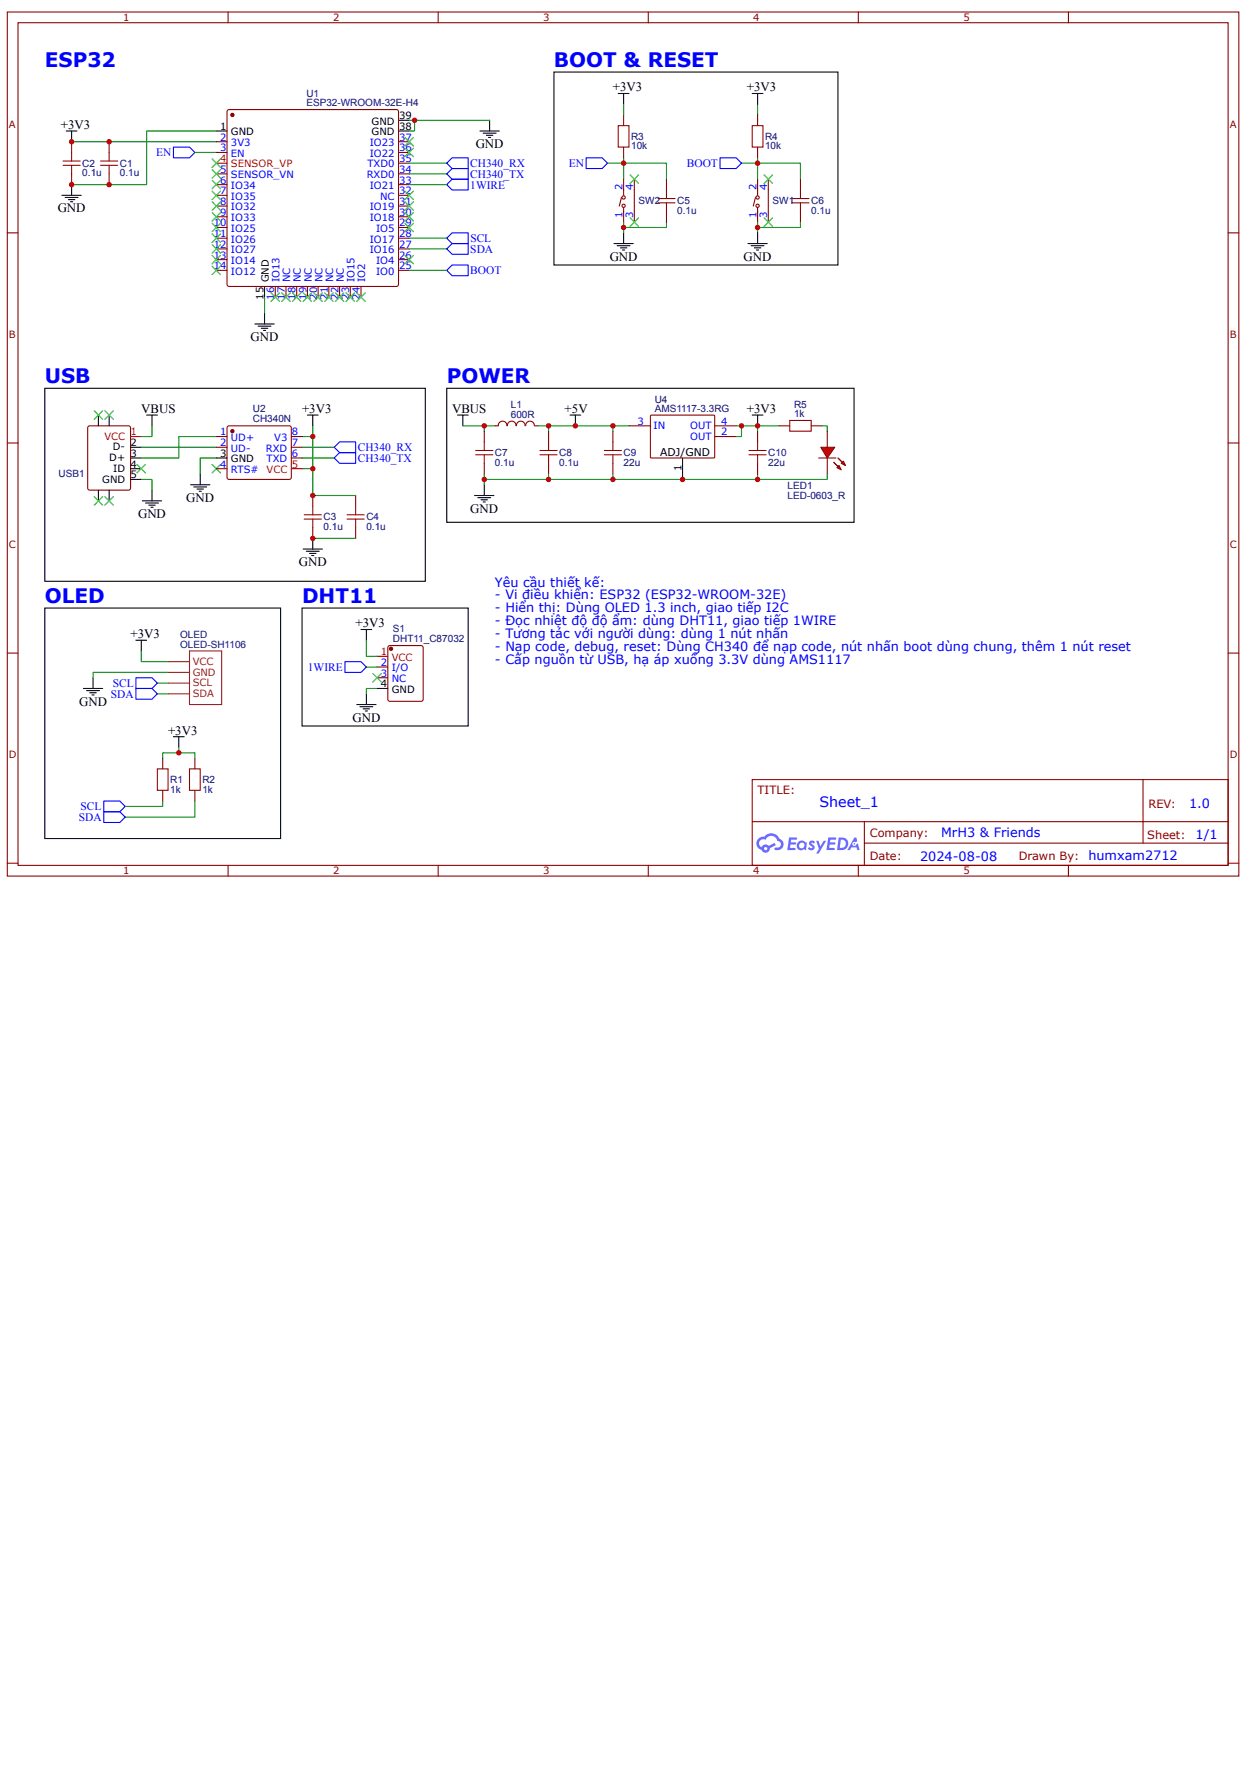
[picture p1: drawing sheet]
<svg xmlns="http://www.w3.org/2000/svg" width="210mm" height="297mm" viewBox="0 0 210 297" stroke-linecap="round" stroke-linejoin="round" font-family="sans-serif">
<g fill="none" stroke="#800" stroke-width=".18">
<path d="M1.2 2h205.3v144h-205.3zM3 3.8h201.8v140.4h-201.8zM38 2v1.8M73.1 2v1.8M108.1 2v1.8M143.1 2v1.8M178.1 2v1.8M1.2 38.8h1.8M204.8 38.8h1.7M1.2 73.8h1.8M204.8 73.8h1.7M1.2 108.9h1.8"/>
<path d="M204.8 108.9h1.7M125.4 130h79.4v14.2h-79.4zM125.4 137h79.3M144.1 137v7.1M190.6 130v10.5M1.2 143.9h1.8M38 144.2v1.8M73.1 144.2v1.8M108.1 144.2v1.8M143.1 144.2v1.8M144.1 140.5h60.6M178.1 144.2v1.8"/>
<path d="M204.8 143.9h1.7"/>
</g>
<g fill="#58f">
<path d="M135 140.2l.4-.1 .3 .1 .2 .2-.2 .3a.23 .23 0 0 0-.2-.2 .23 .23 0 0 0-.2 0v.1a.74 .74 0 0 1 .4 1l-.6 .1-.4-.3 .2-.2 .4 .2 .1-.2a.89 .89 0 0 1-.5-.8z"/>
<path d="M136.1 140.1h.4l.3 1 .5-1h.4l-1.2 2.2h-.4l.4-.8z"/>
<path d="M131.6 139.6l1.3 .1v.1l-.2 .2h-.8l-.1 .4h.8l.2 .2-.2 .2h-.8l-.1 .5h.8l.1 .1v.2l-1.3 .1z"/>
<path d="M138.1 139.6l1.3 .1v.1l-.2 .2h-.8v.4h.7l.2 .2-.2 .2h-.8l-.1 .5h.8l.1 .1v.2l-1.3 .1z"/>
<path d="M142.4 139.6h.4l.1 .6-.3 .2a.35 .35 0 0 0-.5 .1 .35 .35 0 0 0 .2 .5 .35 .35 0 0 0 .5-.3l.2-.1 .3 1.1h-.4l-.1-.4h-.9l-.2 .4h-.4z"/>
<path d="M139.8 139.6l-.3 2.1h.7a1.06 1.06 0 0 0 1.2-1.1 1.06 1.06 0 0 0-1.2-1zM140.2 140a.72 .72 0 0 1 .8 .8 .72 .72 0 0 1-1 .5z"/>
<path d="M133.1 140.3a.78 .78 0 0 0-.2 1.1 .78 .78 0 0 0 1.2 .2l.3 .1 .1-1.2-.3-.1a.71 .71 0 0 0-1.1-.1zM133.2 140.9a.47 .47 0 0 1 .9 0 .47 .47 0 0 1-.9 0z"/>
<path d="M126.4 139.8a1.11 1.11 0 0 0 .6 1.9 .71 .71 0 0 0 .8 .4 .71 .71 0 0 0 .6-.7l1-.5-.3-.4-.9 .5a.72 .72 0 0 0-1.2 .2 .7 .7 0 0 1-.4-1 .7 .7 0 0 1 1-.2 1.05 1.05 0 0 1 1.1-.7 1.05 1.05 0 0 1 .9 .9 .58 .58 0 0 1 .6 .7 .58 .58 0 0 1-.9 .4l-.2 .2a.89 .89 0 0 0 1.1 0 .96 .96 0 0 0 .4-.9 .96 .96 0 0 0-.7-.8 1.53 1.53 0 0 0-2.6-.3h-.3zM127.4 141.5a.27 .27 0 0 1 .5 0 .27 .27 0 0 1-.5 0z"/>
<circle cx="142.4" cy="140.7" r=".13"/>
</g>
<path d="M36.1 21.8h1.8M66.4 20.1h1.8M66.4 21.8h1.8M44.1 47.7v1.8" fill="none" stroke="#000" stroke-width=".18"/>
<g fill="none" stroke="#800" stroke-width=".18">
<path d="M36.1 23.6h1.8M36.1 25.4h1.8M36.1 29h1.8M36.1 30.8h1.8M36.1 32.6h1.8M36.1 34.3h1.8M36.1 36.1h1.8M36.1 37.9h1.8M36.1 39.7h1.8M66.4 23.6h1.8M66.4 25.4h1.8M66.4 27.2h1.8"/>
<path d="M66.4 29h1.8M66.4 30.8h1.8M66.4 32.6h1.8M66.4 34.3h1.8M66.4 36.1h1.8M66.4 37.9h1.8M66.4 39.7h1.8M36.1 41.5h1.8M36.1 43.3h1.8M36.1 45.1h1.8M45.9 47.7v1.8M47.7 47.7v1.8"/>
<path d="M49.5 47.7v1.8M51.3 47.7v1.8M53 47.7v1.8M54.8 47.7v1.8M56.6 47.7v1.8M58.4 47.7v1.8M60.2 47.7v1.8M66.4 41.5h1.8M66.4 43.3h1.8M66.4 45.1h1.8"/>
</g>
<path d="M36.1 27.2h1.8" fill="none" stroke="#f00" stroke-width=".18"/>
<circle cx="38.7" cy="19.2" r=".27" fill="#800"/>
<g fill="none" stroke="#800" stroke-width=".18">
<path d="M38 18.4l.2-.1h27.9l.2 .1 .1 .2v28.8l-.1 .2-.2 .1h-27.9l-.2-.1-.1-.2v-28.8zM11.9 23.6v1.8M11.9 29v1.8M18.2 23.6v1.8M18.2 29v1.8M64.8 107.7l.2-.1h5.2l.3 .2 .1 8.7-.2 .3-5.4 .1-.3-.2v-8.7z"/>
<circle cx="38.7" cy="19.2" r=".27"/>
</g>
<g fill="none" stroke="#000" stroke-width=".18">
<path d="M10.3 32.6h3.2M10.9 32.9h2.1M11 21.8h1.8M11.4 33.3h1.1M11.8 33.6h.3M11.9 21.8v1.8M11.9 30.8v1.8M80 21.8h3.2M80.6 22.2h2.1M81.1 22.6h1.1M81.5 22.9h.3M81.6 20.1v1.7"/>
<path d="M42.5 54h3.2M43 54.4h2.2M43.6 54.7h1M43.9 55.1h.4M44.1 52.2v1.8"/>
</g>
<path d="M11.9 23.6h24.2M36.1 21.8h-11.7v9h-12.5M68.2 20.1h13.4M69.1 20.1v1.7h-.9M44.1 49.5v2.7" fill="none" stroke="#080" stroke-width=".18"/>
<path d="M10.5 27.6h2.9M10.5 26.8h2.9M11.9 25.4v1.4M11.9 27.6v1.4M16.8 27.6h2.8M16.8 26.8h2.8M18.2 25.4v1.4M18.2 27.6v1.4" fill="none" stroke="#a00000" stroke-width=".18"/>
<g fill="#000">
<path d="M67.5 31.8l1.4 1.5zM68.9 31.8l-1.4 1.5z"/>
<path d="M45.2 48.8l1.4 1.5zM46.6 48.8l-1.4 1.5z"/>
<path d="M47 48.8l1.4 1.5zM48.4 48.8l-1.4 1.5z"/>
<path d="M48.8 48.8l1.4 1.5zM50.2 48.8l-1.4 1.5z"/>
<path d="M50.5 48.8l1.5 1.5zM52 48.8l-1.5 1.5z"/>
<path d="M52.3 48.8l1.5 1.5zM53.8 48.8l-1.5 1.5z"/>
<path d="M54.1 48.8l1.4 1.5zM55.5 48.8l-1.4 1.5z"/>
<path d="M55.9 48.8l1.4 1.5zM57.3 48.8l-1.4 1.5z"/>
</g>
<g fill="none" stroke="#3c3" stroke-width=".18">
<path d="M67.5 31.8l1.4 1.5M68.9 31.8l-1.4 1.5M45.2 48.8l1.4 1.5M46.6 48.8l-1.4 1.5M47 48.8l1.4 1.5M48.4 48.8l-1.4 1.5M48.8 48.8l1.4 1.5M50.2 48.8l-1.4 1.5M50.5 48.8l1.5 1.5M52 48.8l-1.5 1.5M52.3 48.8l1.5 1.5M53.8 48.8l-1.5 1.5"/>
<path d="M54.1 48.8l1.4 1.5M55.5 48.8l-1.4 1.5M55.9 48.8l1.4 1.5M57.3 48.8l-1.4 1.5"/>
</g>
<circle cx="65.2" cy="108.1" r=".27" fill="#800"/>
<g fill="none" stroke="#800" stroke-width=".18">
<path d="M104 19.2v1.7M126.3 19.2v1.7M103.6 32.9l-.3 1.4M104 24.5v1.8M104 29.9v2.7M104 34.7v2.3M105.8 29.9v7.1M111.1 29.9v1.8M111.1 35.2v1.8M125.9 32.9l-.3 1.4M126.3 24.5v1.8M126.3 29.9v2.7"/>
<path d="M126.3 34.7v2.3M128.1 29.9v7.1M133.5 29.9v1.8M133.5 35.2v1.8M14.7 71.1l.3-.1h6.4l.3 .1 .1 10.2-.2 .3-6.6 .1-.3-.2-.1-10.2zM38 71.1l.2-.1h10l.3 .1 .1 .2v8.3l-.1 .2-.3 .1h-10l-.2-.1-.1-.2v-8.3zM80.7 71.9v1.8M80.7 77.2v1.8M84.5 71a.71 .71 0 0 0-.7-.8 .71 .71 0 0 0-.7 .8h-.6M84.6 71a.71 .71 0 0 1 .7-.8 .71 .71 0 0 1 .7 .8M86.1 71a.71 .71 0 0 1 .7-.8 .71 .71 0 0 1 .7 .8M87.7 71a.71 .71 0 0 1 .7-.8 .71 .71 0 0 1 .7 .8"/>
<path d="M89.1 71h.6M91.5 71.9v1.8M91.5 77.2v1.8M102.2 71.9v1.8M102.2 77.2v1.8M104.9 71h3.5M108.5 69.2h10.5l.2 .2-.1 6.8-.1 .1h-10.5l-.1-.1zM119.2 72.8h3.5M119.2 71h3.5M126.3 71.9v1.8M126.3 77.2v1.8M52.1 82.6v1.8"/>
<path d="M52.1 88v1.7M59.3 82.6v1.8M59.3 88v1.7M62.9 111.2h1.8M62.9 113h1.8M27.1 126.4v1.8M27.1 131.7v1.8M32.5 126.4v1.8M32.5 131.7v1.8"/>
<circle cx="104" cy="32.9" r=".27"/>
<circle cx="104" cy="34.3" r=".27"/>
<circle cx="126.3" cy="32.9" r=".27"/>
<circle cx="126.3" cy="34.3" r=".27"/>
<circle cx="65.2" cy="108.1" r=".27"/>
</g>
<path d="M21.8 72.8h1.8M62.9 109.4h1.8" fill="none" stroke="#f00" stroke-width=".18"/>
<g fill="none" stroke="#000" stroke-width=".18">
<path d="M92.4 12h47.3v32.2h-47.3zM103.1 15.6h1.8M104 15.6v1.8M125.4 15.6h1.8M126.3 15.6v1.8M104 38.8v1.8M126.3 38.8v1.8M102.4 40.6h3.2M102.9 41h2.1M103.4 41.3h1.1M103.8 41.7h.3M124.7 40.6h3.2"/>
<path d="M125.2 41h2.2M125.8 41.3h1M126.1 41.7h.4M7.5 64.7h63.4v32.2h-63.4zM16.4 69.2v1.8M18.2 69.2v1.8M21.8 74.6h1.8M21.8 76.3h1.8M21.8 78.1h1.8M21.8 79.9h1.8M24.4 69.2h1.8M25.3 69.2v1.8"/>
<path d="M33.4 79v1.8M51.3 69.2h1.7M52.1 69.2v1.8M74.5 64.7h67.9v22.4h-67.9zM76.3 69.2h1.8M77.2 69.2v1.8M95 69.2h1.8M95.9 69.2v1.8M113.8 76.3v3.6M125.4 69.2h1.8M126.3 69.2v1.8M16.4 81.7v1.8"/>
<path d="M18.2 81.7v1.8M23.7 83.5h3.2M24.3 83.8h2.1M24.8 84.2h1.1M25.2 84.6h.3M25.3 81.7v1.8M31.8 80.8h3.2M32.3 81.2h2.2M32.8 81.5h1.1M33.2 81.9h.4M50.5 91.5h3.3M51.1 91.9h2.1"/>
<path d="M51.6 92.2h1.1M52 92.6h.3M52.1 89.7v1.8M79.1 82.6h3.2M79.7 83h2.1M80.2 83.3h1.1M80.6 83.7h.3M80.7 80.8v1.8M7.5 101.4h39.3v38.4h-39.3zM13.9 114.8h3.2M14.4 115.1h2.2M15 115.5h1"/>
<path d="M15.3 115.8h.4M15.5 113v1.8M22.7 106.7h1.7M23.6 106.7v1.8M50.4 101.4h27.7v19.6h-27.7zM59.5 117.4h3.2M60 117.8h2.2M60.2 104.9h1.8M60.5 118.2h1.1M60.9 118.5h.4M61.1 104.9v1.8M61.1 115.7v1.7"/>
<path d="M62.9 114.8h1.8M28.9 122.8h1.8M29.8 122.8v1.8"/>
</g>
<g fill="none" stroke="#080" stroke-width=".18">
<path d="M104 17.4v1.8M126.3 17.4v1.8M32.5 25.4h3.6M68.2 27.2h6.3M68.2 29h6.3M68.2 30.8h6.3M101.3 27.2h9.8v2.7M104 26.3v3.6M104 37v.9M111.1 37v.9h-7.1v.9M123.6 27.2h9.9v2.7M126.3 26.3v3.6"/>
<path d="M126.3 37v.9M133.5 37v.9h-7.2v.9M68.2 45.1h6.3M23.6 79.9h1.7v1.8M23.6 74.6h12.5M25.3 71v1.8h-1.7M36.1 76.3h-2.7v2.7M36.1 72.8h-6.3v3.5h-6.2M50.4 74.6h5.3M50.4 76.3h5.3M52.1 71v1.8h-1.7M52.1 72.8v5.3h-1.7"/>
<path d="M52.1 78.1v4.5h7.2M77.2 71h3.5M80.7 79v1.8M82.5 71h-1.8v.9M89.7 71h15.2M91.5 71v.9M91.5 79v.9M102.2 71v.9M102.2 79v.9M122.7 71h3.6v.9M123.6 71v1.8h-.9M126.3 79v.9h-45.6"/>
<path d="M52.1 89.7h7.2M23.6 108.5v1.8h4.4M26.2 113.9h1.8M26.2 115.7h1.8M28 112.1h-12.5v.9M61.1 106.7v2.7h1.8M61.1 111.2h1.8M62.9 114.8h-1.8v.9M27.1 133.5v.9h-6.2M29.8 124.6v.9h2.7v.9M29.8 125.5h-2.7v.9M32.5 133.5v2.7h-11.6"/>
</g>
<g fill="#000">
<path d="M35.3 26.5l1.5 1.4zM35.3 27.9l1.5-1.4z"/>
<path d="M35.3 28.3l1.5 1.4zM35.3 29.7l1.5-1.4z"/>
<path d="M35.3 30.1l1.5 1.4zM36.8 30.1l-1.5 1.4z"/>
<path d="M35.3 31.8l1.5 1.5zM36.8 31.8l-1.5 1.5z"/>
<path d="M35.3 33.6l1.5 1.5zM35.3 35.1l1.5-1.5z"/>
<path d="M35.3 35.4l1.5 1.4zM35.3 36.8l1.5-1.4z"/>
<path d="M35.3 37.2l1.5 1.4zM36.8 37.2l-1.5 1.4z"/>
<path d="M35.3 39l1.5 1.4zM36.8 39l-1.5 1.4z"/>
<path d="M67.5 37.2l1.4 1.4zM68.9 37.2l-1.4 1.4z"/>
<path d="M67.5 24.7l1.4 1.4zM68.9 24.7l-1.4 1.4z"/>
<path d="M67.5 22.9l1.4 1.4zM68.9 22.9l-1.4 1.4z"/>
<path d="M105 29.2l1.5 1.4zM106.5 29.2l-1.5 1.4z"/>
<path d="M105 36.3l1.5 1.4zM106.5 36.3l-1.5 1.4z"/>
<path d="M127.4 29.2l1.4 1.4zM127.4 30.6l1.4-1.4z"/>
<path d="M127.4 36.3l1.4 1.4zM127.4 37.7l1.4-1.4z"/>
<path d="M35.3 40.8l1.5 1.4zM35.3 42.2l1.5-1.4z"/>
<path d="M35.3 42.6l1.5 1.4zM36.8 42.6l-1.5 1.4z"/>
<path d="M35.3 44.4l1.5 1.4zM36.8 44.4l-1.5 1.4z"/>
<path d="M57.7 48.8l1.4 1.5zM59.1 48.8l-1.4 1.5z"/>
<path d="M59.5 48.8l1.4 1.5zM60.9 48.8l-1.4 1.5z"/>
<path d="M67.5 42.6l1.4 1.4zM68.9 42.6l-1.4 1.4z"/>
<path d="M15.7 68.5l1.4 1.4zM15.7 69.9l1.4-1.4z"/>
<path d="M17.5 68.5l1.4 1.4zM17.5 69.9l1.4-1.4z"/>
<path d="M22.8 77.4l1.5 1.4zM24.3 77.4l-1.5 1.4z"/>
<path d="M35.3 77.4l1.5 1.4zM35.3 78.8l1.5-1.4z"/>
<path d="M15.7 82.8l1.4 1.4zM17.1 82.8l-1.4 1.4z"/>
<path d="M17.5 82.8l1.4 1.4zM18.9 82.8l-1.4 1.4z"/>
<path d="M62.2 112.3l1.4 1.4zM63.6 112.3l-1.4 1.4z"/>
</g>
<g fill="none" stroke="#3c3" stroke-width=".18">
<path d="M35.3 26.5l1.5 1.4M35.3 28.3l1.5 1.4M35.3 30.1l1.5 1.4M35.3 31.8l1.5 1.5M35.3 33.6l1.5 1.5M35.3 35.4l1.5 1.4M35.3 37.2l1.5 1.4M35.3 39l1.5 1.4M36.8 26.5l-1.5 1.4M36.8 28.3l-1.5 1.4M36.8 30.1l-1.5 1.4M36.8 31.8l-1.5 1.5"/>
<path d="M36.8 33.6l-1.5 1.5M36.8 35.4l-1.5 1.4M36.8 37.2l-1.5 1.4M36.8 39l-1.5 1.4M67.5 37.2l1.4 1.4M67.5 24.7l1.4 1.4M67.5 22.9l1.4 1.4M68.9 37.2l-1.4 1.4M68.9 24.7l-1.4 1.4M68.9 22.9l-1.4 1.4M105 29.2l1.5 1.4M105 36.3l1.5 1.4"/>
<path d="M106.5 29.2l-1.5 1.4M106.5 36.3l-1.5 1.4M127.4 29.2l1.4 1.4M127.4 36.3l1.4 1.4M128.8 29.2l-1.4 1.4M128.8 36.3l-1.4 1.4M35.3 40.8l1.5 1.4M35.3 42.6l1.5 1.4M35.3 44.4l1.5 1.4M36.8 40.8l-1.5 1.4M36.8 42.6l-1.5 1.4M36.8 44.4l-1.5 1.4"/>
<path d="M57.7 48.8l1.4 1.5M59.1 48.8l-1.4 1.5M59.5 48.8l1.4 1.5M60.9 48.8l-1.4 1.5M67.5 42.6l1.4 1.4M68.9 42.6l-1.4 1.4M15.7 68.5l1.4 1.4M17.1 68.5l-1.4 1.4M17.5 68.5l1.4 1.4M18.9 68.5l-1.4 1.4M22.8 77.4l1.5 1.4M24.3 77.4l-1.5 1.4"/>
<path d="M35.3 77.4l1.5 1.4M36.8 77.4l-1.5 1.4M15.7 82.8l1.4 1.4M17.1 82.8l-1.4 1.4M17.5 82.8l1.4 1.4M18.9 82.8l-1.4 1.4M62.2 112.3l1.4 1.4M63.6 112.3l-1.4 1.4"/>
</g>
<g fill="none" stroke="#a00000" stroke-width=".18">
<path d="M103.1 20.9h1.8v3.6h-1.8zM109.7 33.8h2.8M109.7 33.1h2.8M111.1 31.7v1.4M111.1 33.8v1.4M125.4 20.9h1.8v3.6h-1.8zM132 33.8h2.9M132 33.1h2.9M133.5 31.7v1.4M133.5 33.8v1.4M79.3 75.8h2.9M79.3 75.1h2.9"/>
<path d="M80.7 73.7v1.4M80.7 75.8v1.4M90 75.8h2.9M90 75.1h2.9M91.5 73.7v1.4M91.5 75.8v1.4M100.8 75.8h2.8M100.8 75.1h2.8M102.2 73.7v1.4M102.2 75.8v1.4M124.9 75.8h2.8M124.9 75.1h2.8"/>
<path d="M126.3 73.7v1.4M126.3 75.8v1.4M50.7 86.5h2.9M50.7 85.8h2.9M52.1 84.4v1.4M52.1 86.5v1.5M57.9 86.5h2.8M57.9 85.8h2.8M59.3 84.4v1.4M59.3 86.5v1.5M26.2 128.2h1.8v3.5h-1.8zM31.6 128.2h1.8v3.5h-1.8z"/>
</g>
<g fill="none" stroke="#00f" stroke-width=".18">
<path d="M28.9 24.5h2.7l.9 .9-.9 .9h-2.7zM74.5 27.2l.9-.9h2.7v1.8h-2.7zM74.5 29l.9-.9h2.7v1.8h-2.7zM74.5 30.8l.9-.9h2.7v1.8h-2.7zM97.7 26.3h2.7l.9 .9-.9 .9h-2.7zM120.1 26.3h2.6l.9 .9-.9 .9h-2.6zM74.5 45.1l.9-.9h2.7v1.8h-2.7zM55.7 74.6l.9-.9h2.7v1.7h-2.7zM55.7 76.3l.9-.9h2.7v1.8h-2.7zM22.7 114.8h2.6l.9 .9-.9 .8h-2.6zM22.7 113h2.6l.9 .9-.9 .9h-2.6zM57.5 110.3h2.7l.9 .9-.9 .9h-2.7z"/>
<path d="M17.3 135.3h2.7l.9 .9-.9 .9h-2.7zM17.3 133.5h2.7l.9 .9-.9 .9h-2.7z"/>
</g>
<path d="M28 112.1h3.6M28 110.3h3.6M28 113.9h3.6M28 115.7h3.6M31.6 108.5h5.4v8.9h-5.4z" fill="none" stroke="#8d2323" stroke-width=".18"/>
<circle cx="38.7" cy="71.9" r=".27" fill="#800"/>
<g fill="none" stroke="#800" stroke-width=".18">
<path d="M36.1 72.8h1.8M36.1 74.6h1.8M36.1 78.1h1.8M48.6 72.8h1.8M48.6 74.6h1.8M48.6 76.3h1.8M129.9 71h1.8M135.2 71h1.8"/>
<circle cx="38.7" cy="71.9" r=".27"/>
</g>
<path d="M36.1 76.3h1.8" fill="none" stroke="#000" stroke-width=".18"/>
<path d="M48.6 78.1h1.8" fill="none" stroke="#f00" stroke-width=".18"/>
<path d="M74.5 39.7l.9-.9h2.7v1.8h-2.7zM74.5 41.5l.9-.9h2.7v1.8h-2.7z" fill="none" stroke="#00f" stroke-width=".18"/>
<path d="M68.2 39.7h6.3M68.2 41.5h6.3" fill="none" stroke="#080" stroke-width=".18"/>
<g fill="#000">
<path d="M67.5 33.6l1.4 1.5zM68.9 33.6l-1.4 1.5z"/>
<path d="M67.5 35.4l1.4 1.4zM68.9 35.4l-1.4 1.4z"/>
</g>
<path d="M67.5 33.6l1.4 1.5M67.5 35.4l1.4 1.4M68.9 33.6l-1.4 1.5M68.9 35.4l-1.4 1.4" fill="none" stroke="#3c3" stroke-width=".18"/>
<path d="M131.7 70.1h3.5v1.8h-3.5z" fill="none" stroke="#a00000" stroke-width=".18"/>
<path d="M136.8 74.6h2.4l-1.3 1.7z" fill="#f00"/>
<path d="M136.5 76.3h2.9M136.8 74.6h2.4l-1.3 1.7z" fill="none" stroke="#800" stroke-width=".18"/>
<path d="M139.7 76.3l.7 .8z" fill="#800"/>
<path d="M139.7 76.3l.7 .8" fill="none" stroke="#800" stroke-width=".18"/>
<path d="M139 77.1l.7 .7z" fill="#800"/>
<path d="M139 77.1l.7 .7" fill="none" stroke="#800" stroke-width=".18"/>
<path d="M140.6 76.9l.4 .7-.8-.4z" fill="#f00"/>
<path d="M140.2 77.2l.4-.3 .4 .7z" fill="none" stroke="#800" stroke-width=".18"/>
<path d="M139.5 77.9l.4-.3 .3 .7z" fill="#f00"/>
<path d="M137.9 71.9v2.7M137.9 76.3v2.7M139.5 77.9l.4-.3 .3 .7z" fill="none" stroke="#800" stroke-width=".18"/>
<path d="M126.3 71h3.6M137 71h.9v.9M137.9 79v.9h-11.6" fill="none" stroke="#080" stroke-width=".18"/>
<g fill="#c00">
<circle cx="69.1" cy="20.1" r=".45"/>
<circle cx="11.9" cy="23.6" r=".45"/>
<circle cx="18.2" cy="23.6" r=".45"/>
<circle cx="18.2" cy="30.8" r=".45"/>
<circle cx="11.9" cy="30.8" r=".45"/>
<circle cx="52.1" cy="72.8" r=".45"/>
<circle cx="52.1" cy="78.1" r=".45"/>
<circle cx="52.1" cy="82.6" r=".45"/>
<circle cx="52.1" cy="89.7" r=".45"/>
<circle cx="29.8" cy="125.5" r=".45"/>
<circle cx="104" cy="27.2" r=".45"/>
<circle cx="126.3" cy="27.2" r=".45"/>
<circle cx="91.5" cy="71" r=".45"/>
<circle cx="80.7" cy="71" r=".45"/>
<circle cx="80.7" cy="79.9" r=".45"/>
<circle cx="91.5" cy="79.9" r=".45"/>
<circle cx="95.9" cy="71" r=".45"/>
<circle cx="102.2" cy="71" r=".45"/>
<circle cx="102.2" cy="79.9" r=".45"/>
<circle cx="123.6" cy="71" r=".45"/>
<circle cx="113.8" cy="79.9" r=".45"/>
<circle cx="126.3" cy="71" r=".45"/>
<circle cx="104" cy="37.9" r=".45"/>
<circle cx="126.3" cy="37.9" r=".45"/>
<circle cx="126.3" cy="79.9" r=".45"/>
</g>
<g font-size="3.3" fill="#00f">
<text x="7.5" y="11.1">ESP32</text>
<text x="92.4" y="11.1">BOOT &amp; RESET</text>
<text x="7.5" y="63.8">USB</text>
<text x="74.5" y="63.8">POWER</text>
<text x="7.5" y="100.5">OLED</text>
<text x="50.4" y="100.5">DHT11</text>
</g>
<text font-size="2.4" fill="#00f" x="136.6" y="134.5">Sheet_1</text>
<g font-size="2.1">
<text x="102.2" y="15.2">+3V3</text>
<text x="124.5" y="15.2">+3V3</text>
<text x="10.2" y="21.5">+3V3</text>
<text x="79.3" y="24.7">GND</text>
<text x="9.6" y="35.4">GND</text>
<text x="101.6" y="43.5">GND</text>
<text x="124" y="43.5">GND</text>
<text x="41.8" y="56.9">GND</text>
<text x="23.6" y="68.8">VBUS</text>
<text x="50.4" y="68.8">+3V3</text>
<text x="75.4" y="68.8">VBUS</text>
<text x="94.1" y="68.8">+5V</text>
<text x="124.5" y="68.8">+3V3</text>
<text x="31.1" y="83.7">GND</text>
<text x="23" y="86.3">GND</text>
<text x="78.4" y="85.5">GND</text>
<text x="49.8" y="94.4">GND</text>
<text x="21.8" y="106.4">+3V3</text>
<text x="59.3" y="104.6">+3V3</text>
<text x="13.2" y="117.6">GND</text>
<text x="28" y="122.4">+3V3</text>
<text x="58.8" y="120.3">GND</text>
</g>
<g font-size="2.1" fill="#00f">
<text x="82.5" y="97.8">Yêu cầu thiết kế:</text>
<text x="82.5" y="99.9">- Vi điều khiển: ESP32 (ESP32-WROOM-32E)</text>
<text x="82.5" y="102.1">- Hiển thị: Dùng OLED 1.3 inch, giao tiếp I2C</text>
<text x="82.5" y="104.2">- Đọc nhiệt độ độ ẩm: dùng DHT11, giao tiếp 1WIRE</text>
<text x="82.5" y="106.4">- Tương tác với người dùng: dùng 1 nút nhấn</text>
<text x="82.5" y="108.5">- Nạp code, debug, reset: Dùng CH340 để nạp code, nút nhấn boot dùng chung, thêm 1 nút reset</text>
<text x="82.5" y="110.7">- Cấp nguồn từ USB, hạ áp xuống 3.3V dùng AMS1117</text>
<text x="198.3" y="134.6">1.0</text>
<text x="153.4" y="143.4">2024-08-08</text>
<text x="156.9" y="139.5">MrH3 &amp; Friends</text>
<text x="181.5" y="143.4">humxam2712</text>
<text x="199.3" y="139.9">1/1</text>
</g>
<g font-size="1.9" fill="#00f">
<text x="26" y="26">EN</text>
<text x="78.4" y="27.9">CH340_RX</text>
<text x="78.4" y="29.6">CH340_TX</text>
<text x="94.8" y="27.8">EN</text>
<text x="114.5" y="27.8">BOOT</text>
<text x="78.4" y="31.4">1WIRE</text>
<text x="78.4" y="40.4">SCL</text>
<text x="78.4" y="45.7">BOOT</text>
<text x="78.4" y="42.1">SDA</text>
<text x="59.7" y="75.2">CH340_RX</text>
<text x="59.7" y="77">CH340_TX</text>
<text x="51.3" y="111.8">1WIRE</text>
<text x="18.5" y="116.3">SDA</text>
<text x="18.8" y="114.5">SCL</text>
<text x="13.1" y="136.8">SDA</text>
<text x="13.4" y="135">SCL</text>
</g>
<g font-size="1.9" fill="#800">
<text x="126.3" y="132.3">TITLE:</text>
<text x="191.5" y="134.6">REV:</text>
<text x="145" y="143.4">Date:</text>
<text x="145" y="139.5">Company:</text>
<text x="169.8" y="143.4">Drawn By:</text>
<text x="191.3" y="139.8">Sheet:</text>
</g>
<text font-size="1.8" x="110" y="76">ADJ/GND</text>
<g font-size="1.7" fill="#800">
<text x="20.5" y="3.5">1</text>
<text x="55.5" y="3.5">2</text>
<text x="90.6" y="3.5">3</text>
<text x="125.6" y="3.5">4</text>
<text x="160.6" y="3.5">5</text>
<text x="1.5" y="21.3">A</text>
<text x="205" y="21.3">A</text>
<text x="1.5" y="56.3">B</text>
<text x="205" y="56.3">B</text>
<text x="1.5" y="91.4">C</text>
<text x="205" y="91.4">C</text>
<text x="1.5" y="126.4">D</text>
<text x="205" y="126.4">D</text>
<text x="20.5" y="145.8">1</text>
<text x="55.5" y="145.8">2</text>
<text x="90.6" y="145.8">3</text>
<text x="125.6" y="145.8">4</text>
<text x="160.6" y="145.8">5</text>
</g>
<g font-size="1.7" fill="#000080">
<text x="51.1" y="17.7">ESP32-WROOM-32E-H4</text>
<text x="51.1" y="16.1">U1</text>
<text x="105.2" y="23.3">R3</text>
<text x="127.6" y="23.3">R4</text>
<text x="13.7" y="29.4">0.1u</text>
<text x="13.7" y="27.8">C2</text>
<text x="20" y="29.4">0.1u</text>
<text x="20" y="27.8">C1</text>
<text x="105.2" y="24.9">10k</text>
<text x="127.6" y="24.9">10k</text>
<text x="106.5" y="34">SW2</text>
<text x="112.9" y="35.6">0.1u</text>
<text x="112.9" y="34">C5</text>
<text x="128.8" y="34">SW1</text>
<text x="135.2" y="35.6">0.1u</text>
<text x="135.2" y="34">C6</text>
<text x="42.1" y="70.4">CH340N</text>
<text x="42.1" y="68.8">U2</text>
<text x="85.2" y="69.7">600R</text>
<text x="85.2" y="68.1">L1</text>
<text x="109.2" y="68.7">AMS1117-3.3RG</text>
<text x="109.2" y="67.1">U4</text>
<text x="132.4" y="69.6">1k</text>
<text x="132.4" y="67.9">R5</text>
<text x="82.5" y="77.6">0.1u</text>
<text x="82.5" y="76">C7</text>
<text x="93.2" y="77.6">0.1u</text>
<text x="93.2" y="76">C8</text>
<text x="104" y="77.6">22u</text>
<text x="104" y="76">C9</text>
<text x="128.1" y="77.6">22u</text>
<text x="128.1" y="76">C10</text>
<text x="9.8" y="79.6">USB1</text>
<text x="131.3" y="83.2">LED-0603_R</text>
<text x="131.3" y="81.6">LED1</text>
<text x="53.9" y="88.4">0.1u</text>
<text x="53.9" y="86.8">C3</text>
<text x="61.1" y="88.4">0.1u</text>
<text x="61.1" y="86.8">C4</text>
<text x="30" y="108">OLED-SH1106</text>
<text x="30" y="106.4">OLED</text>
<text x="65.5" y="107">DHT11_C87032</text>
<text x="65.5" y="105.4">S1</text>
<text x="28.4" y="130.5">R1</text>
<text x="33.7" y="130.5">R2</text>
<text x="28.4" y="132.1">1k</text>
<text x="33.7" y="132.1">1k</text>
</g>
<g font-size="1.7" fill="#00f">
<text x="36.7" y="23.4">2</text>
<text x="66.5" y="23.4">37</text>
<text x="36.7" y="28.8">5</text>
<text x="36.7" y="25.2">3</text>
<text x="38.5" y="29.7">SENSOR_VN</text>
<text x="38.5" y="26.1">EN</text>
<text x="38.5" y="24.3">3V3</text>
<text x="61.1" y="29.7">RXD0</text>
<text x="61.3" y="27.9">TXD0</text>
<text x="61.6" y="24.3">IO23</text>
<text x="61.6" y="26.1">IO22</text>
<text x="66.5" y="25.2">36</text>
<text x="66.5" y="27">35</text>
<text x="66.5" y="28.8">34</text>
<text x="36.7" y="36">9</text>
<text x="36.7" y="34.2">8</text>
<text x="36.7" y="32.4">7</text>
<text x="36.7" y="30.6">6</text>
<text x="38.5" y="35.1">IO32</text>
<text x="38.5" y="33.3">IO35</text>
<text x="38.5" y="31.5">IO34</text>
<text x="61.6" y="31.5">IO21</text>
<text x="61.6" y="35.1">IO19</text>
<text x="63.4" y="33.3">NC</text>
<text x="66.5" y="30.6">33</text>
<text x="66.5" y="32.4">32</text>
<text x="66.5" y="34.2">31</text>
<text x="66.5" y="36">30</text>
<text x="103.8" y="31.7" transform="rotate(-90 103.8 31.7)">2</text>
<text x="105.6" y="31.7" transform="rotate(-90 105.6 31.7)">4</text>
<text x="126.1" y="31.7" transform="rotate(-90 126.1 31.7)">2</text>
<text x="127.9" y="31.7" transform="rotate(-90 127.9 31.7)">4</text>
<text x="35.6" y="41.3">12</text>
<text x="35.6" y="39.5">11</text>
<text x="35.6" y="37.7">10</text>
<text x="38.5" y="40.4">IO26</text>
<text x="38.5" y="38.6">IO25</text>
<text x="38.5" y="36.8">IO33</text>
<text x="61.6" y="36.8">IO18</text>
<text x="61.6" y="40.4">IO17</text>
<text x="62.7" y="38.6">IO5</text>
<text x="66.5" y="37.7">29</text>
<text x="66.5" y="39.5">28</text>
<text x="66.5" y="41.3">27</text>
<text x="103.8" y="36.3" transform="rotate(-90 103.8 36.3)">1</text>
<text x="105.6" y="36.3" transform="rotate(-90 105.6 36.3)">3</text>
<text x="126.1" y="36.3" transform="rotate(-90 126.1 36.3)">1</text>
<text x="127.9" y="36.3" transform="rotate(-90 127.9 36.3)">3</text>
<text x="35.6" y="44.9">14</text>
<text x="35.6" y="43.1">13</text>
<text x="38.5" y="45.8">IO12</text>
<text x="38.5" y="44">IO14</text>
<text x="38.5" y="42.2">IO27</text>
<text x="46.6" y="47.1" transform="rotate(-90 46.6 47.1)">IO13</text>
<text x="48.4" y="47.1" transform="rotate(-90 48.4 47.1)">NC</text>
<text x="50.2" y="47.1" transform="rotate(-90 50.2 47.1)">NC</text>
<text x="52" y="47.1" transform="rotate(-90 52 47.1)">NC</text>
<text x="53.8" y="47.1" transform="rotate(-90 53.8 47.1)">NC</text>
<text x="55.5" y="47.1" transform="rotate(-90 55.5 47.1)">NC</text>
<text x="57.3" y="47.1" transform="rotate(-90 57.3 47.1)">NC</text>
<text x="59.1" y="47.1" transform="rotate(-90 59.1 47.1)">IO15</text>
<text x="60.9" y="47.1" transform="rotate(-90 60.9 47.1)">IO2</text>
<text x="61.6" y="42.2">IO16</text>
<text x="62.7" y="44">IO4</text>
<text x="62.7" y="45.8">IO0</text>
<text x="66.5" y="43.1">26</text>
<text x="66.5" y="44.9">25</text>
<text x="45.7" y="50" transform="rotate(-90 45.7 50)">16</text>
<text x="47.5" y="50" transform="rotate(-90 47.5 50)">17</text>
<text x="49.3" y="50" transform="rotate(-90 49.3 50)">18</text>
<text x="51.1" y="50" transform="rotate(-90 51.1 50)">19</text>
<text x="52.9" y="50" transform="rotate(-90 52.9 50)">20</text>
<text x="54.6" y="50" transform="rotate(-90 54.6 50)">21</text>
<text x="56.4" y="50" transform="rotate(-90 56.4 50)">22</text>
<text x="58.2" y="50" transform="rotate(-90 58.2 50)">23</text>
<text x="60" y="50" transform="rotate(-90 60 50)">24</text>
<text x="106.3" y="70.8">3</text>
<text x="109" y="71.5">IN</text>
<text x="115.1" y="71.5">OUT</text>
<text x="120.2" y="70.8">4</text>
<text x="36.7" y="72.6">1</text>
<text x="36.7" y="74.4">2</text>
<text x="36.7" y="77.9">4</text>
<text x="38.5" y="73.5">UD+</text>
<text x="38.5" y="75.3">UD-</text>
<text x="44.3" y="75.3">RXD</text>
<text x="44.5" y="77.1">TXD</text>
<text x="45.7" y="73.5">V3</text>
<text x="48.7" y="76.2">6</text>
<text x="48.7" y="74.4">7</text>
<text x="48.7" y="72.6">8</text>
<text x="115.1" y="73.3">OUT</text>
<text x="120.2" y="72.6">2</text>
<text x="38.5" y="78.8">RTS#</text>
<text x="63.5" y="111">2</text>
<text x="63.5" y="112.8">3</text>
<text x="65.3" y="111.9">I/O</text>
<text x="65.3" y="113.7">NC</text>
</g>
<g font-size="1.7">
<text x="36.7" y="21.7">1</text>
<text x="38.5" y="22.6">GND</text>
<text x="62" y="20.8">GND</text>
<text x="62" y="22.6">GND</text>
<text x="66.5" y="19.9">39</text>
<text x="66.5" y="21.7">38</text>
<text x="44.8" y="47.1" transform="rotate(-90 44.8 47.1)">GND</text>
<text x="43.9" y="50" transform="rotate(-90 43.9 50)">15</text>
<text x="18.2" y="76.9">D+</text>
<text x="18.8" y="75.1">D-</text>
<text x="21.8" y="74.4">2</text>
<text x="21.8" y="76.2">3</text>
<text x="21.8" y="77.9">4</text>
<text x="36.7" y="76.2">3</text>
<text x="38.5" y="77.1">GND</text>
<text x="17" y="80.5">GND</text>
<text x="18.9" y="78.7">ID</text>
<text x="21.8" y="79.7">5</text>
<text x="113.6" y="78.5" transform="rotate(-90 113.6 78.5)">1</text>
<text x="63.5" y="114.6">4</text>
<text x="65.3" y="115.5">GND</text>
</g>
<g font-size="1.7" fill="#f00">
<text x="36.7" y="27">4</text>
<text x="38.5" y="27.9">SENSOR_VP</text>
<text x="17.4" y="73.3">VCC</text>
<text x="21.8" y="72.6">1</text>
<text x="48.7" y="77.9">5</text>
<text x="44.4" y="78.8">VCC</text>
<text x="63.5" y="109.2">1</text>
<text x="65.3" y="110.1">VCC</text>
</g>
<g font-size="1.7" fill="#8d2323">
<text x="32.1" y="112.6">GND</text>
<text x="32.1" y="110.8">VCC</text>
<text x="32.1" y="114.4">SCL</text>
<text x="32.1" y="116.2">SDA</text>
</g>
</svg>
